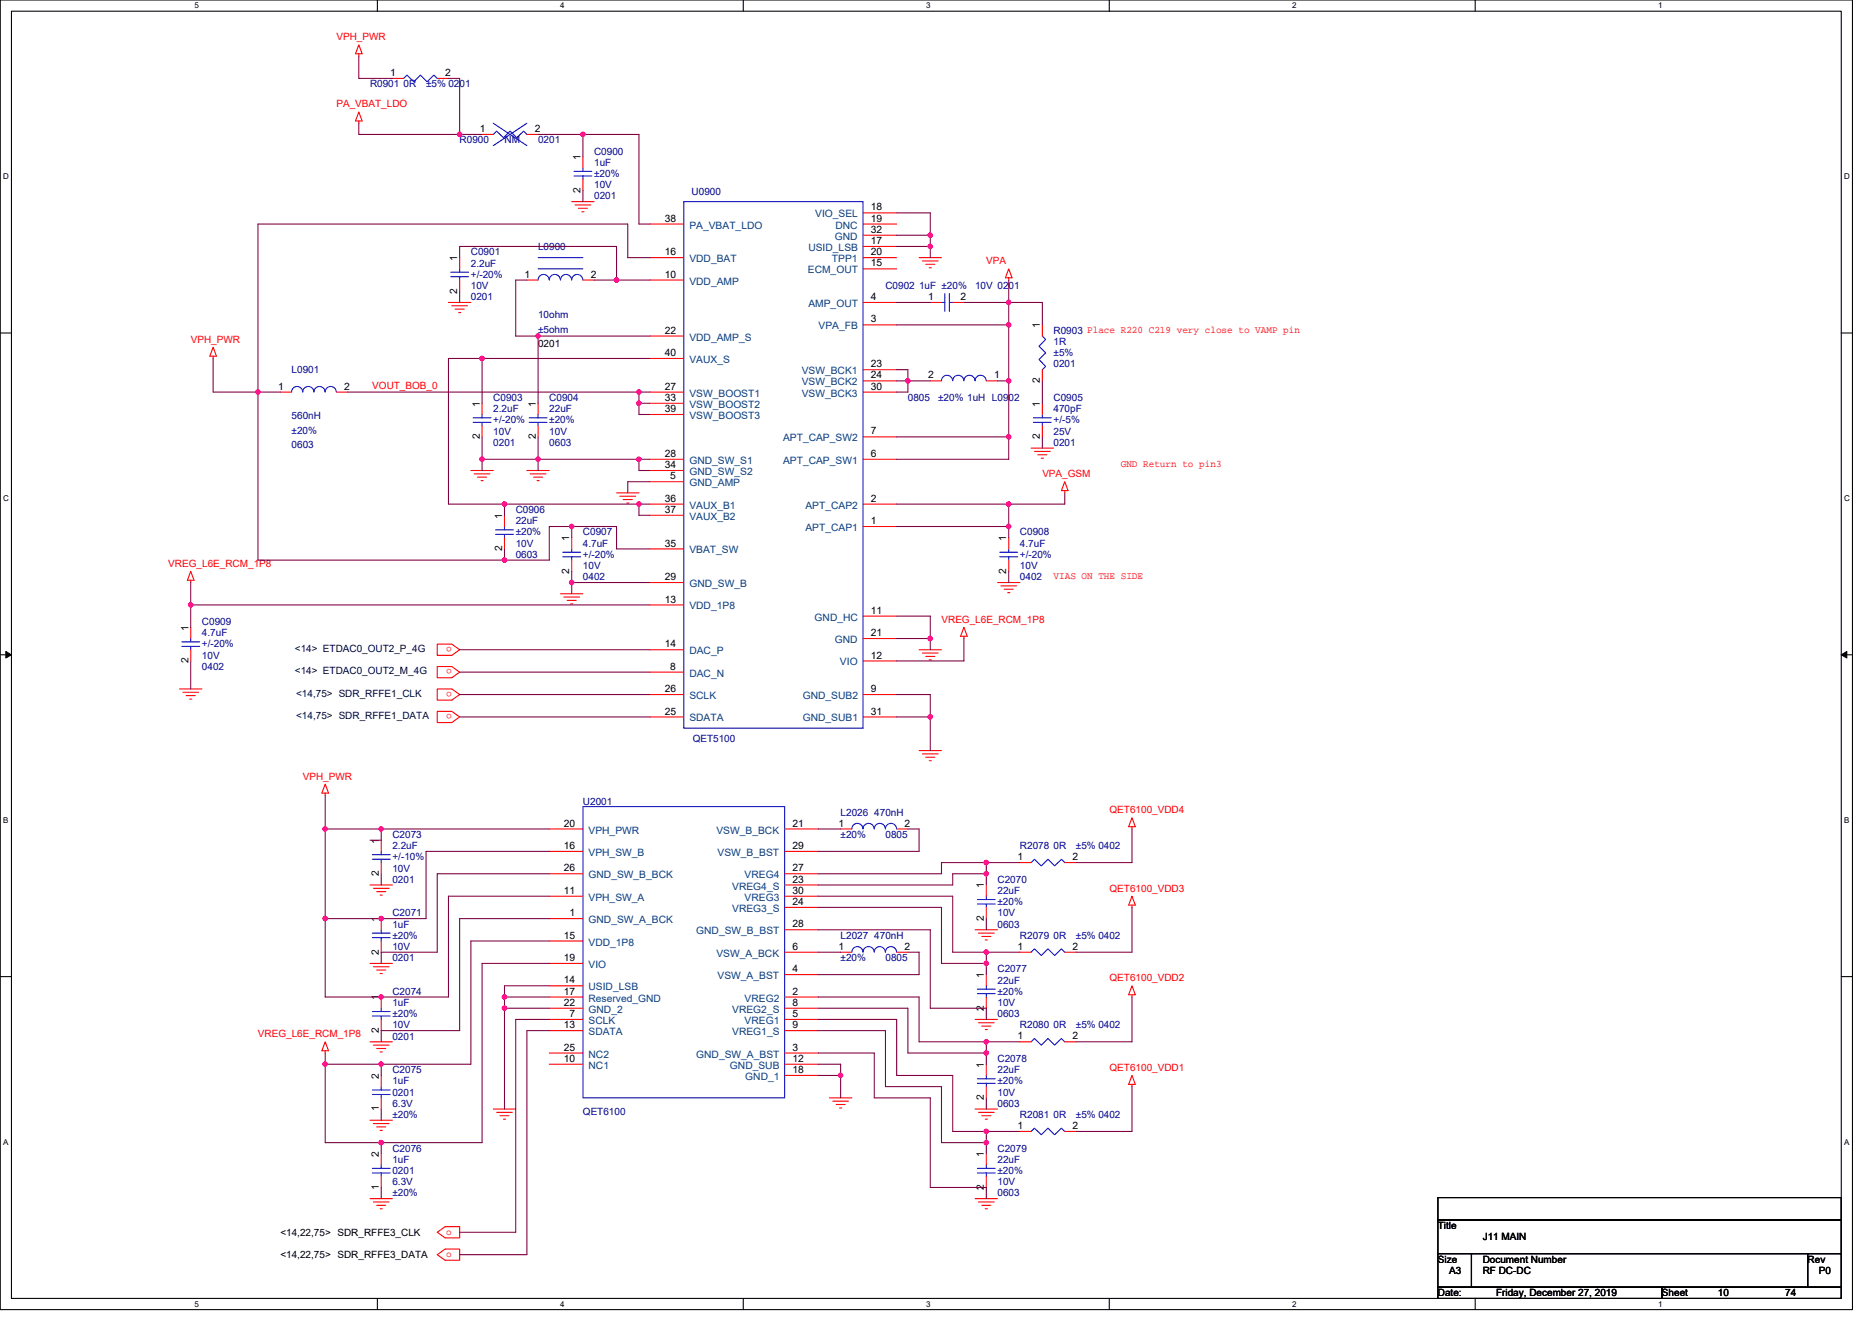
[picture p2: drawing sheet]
<svg xmlns="http://www.w3.org/2000/svg" width="297mm" height="210mm" viewBox="0 0 297 210" stroke-linecap="round" stroke-linejoin="round" font-family="sans-serif">
<path d="M0 0h293.9v207.9h-293.9zM1.8 1.8h290.4v204.3h-290.4z" fill="none" stroke="#000" stroke-width=".17"/>
<g fill="#fff">
<path d="M30.8 .2h.7v1.4h-.7z"/>
<path d="M30.8 206.3h.7v1.4h-.7z"/>
</g>
<path d="M59.9 0v1.8M59.9 206.1v1.8" fill="none" stroke="#000" stroke-width=".17"/>
<g fill="#fff">
<path d="M88.9 .2h.7v1.4h-.7z"/>
<path d="M88.9 206.3h.7v1.4h-.7z"/>
</g>
<path d="M117.9 0v1.8M117.9 206.1v1.8" fill="none" stroke="#000" stroke-width=".17"/>
<g fill="#fff">
<path d="M147 .2h.7v1.4h-.7z"/>
<path d="M147 206.3h.7v1.4h-.7z"/>
</g>
<path d="M176 0v1.8M176 206.1v1.8" fill="none" stroke="#000" stroke-width=".17"/>
<g fill="#fff">
<path d="M205 .2h.7v1.4h-.7z"/>
<path d="M205 206.3h.7v1.4h-.7z"/>
</g>
<path d="M234.1 0v1.8M234.1 206.1v1.8" fill="none" stroke="#000" stroke-width=".17"/>
<g fill="#fff">
<path d="M263.1 .2h.7v1.4h-.7z"/>
<path d="M263.1 206.3h.7v1.4h-.7z"/>
<path d="M.5 27.3h.9v1.4h-.9z"/>
<path d="M292.6 27.3h.9v1.4h-.9z"/>
<path d="M.5 78.4h.9v1.4h-.9z"/>
<path d="M292.6 78.4h.9v1.4h-.9z"/>
</g>
<path d="M0 52.9h1.8M292.2 52.9h1.7" fill="none" stroke="#000" stroke-width=".17"/>
<g fill="#fff">
<path d="M.5 129.5h.8v1.4h-.8z"/>
<path d="M292.6 129.5h.9v1.4h-.9z"/>
</g>
<path d="M0 103.9h1.8M292.2 103.9h1.7" fill="none" stroke="#000" stroke-width=".17"/>
<path d="M.9 103.4l.9 .5-.9 .5zM292.2 103.9l.8-.5v1z" fill="#000" stroke="#000" stroke-width=".16"/>
<g fill="#fff">
<path d="M.5 180.5h.8v1.4h-.8z"/>
<path d="M292.6 180.5h.9v1.4h-.9z"/>
</g>
<path d="M0 155h1.8M292.2 155h1.7M228.2 190.1h64v3.5h-64zM228.2 193.6h64v5.4h-64zM228.2 199h5.3v5.3h-5.3zM233.5 199h53.3v5.3h-53.3zM286.8 199h5.4v5.3h-5.4zM228.2 204.3h35.5v1.8h-35.5zM263.7 204.3h28.5v1.8h-28.5z" fill="none" stroke="#000" stroke-width=".17"/>
<g fill="none" stroke="#f00" stroke-width=".17">
<path d="M56.9 7.1l.6 1.4h-1.1zM56.9 8.5v.4M56.9 17.8l.6 1.4h-1.1zM56.9 19.2v.4M62.3 12.4h1.7M69.4 12.4h1.8M76.5 21.3h1.8M83.6 21.3h1.8M90.7 32h3.6M91.2 32.5h2.5M91.8 33.1h1.4M92.3 33.6h.4"/>
<path d="M92.5 24.9v1.8M92.5 28.4v1.8M103.2 35.6h5.3M136.9 39.1h5.4M136.9 33.8h5.4M136.9 35.6h5.4M136.9 37.3h5.4M33.8 55.1l.6 1.4h-1.1zM33.8 56.5v.4M71.2 48h3.5M71.7 48.5h2.5M72.2 49.1h1.5"/>
<path d="M72.8 49.6h.3M72.9 40.9v1.8M72.9 44.4v1.8M83.6 44.4h1.8M92.5 44.4h1.8M103.2 40.9h5.3M103.2 44.4h5.3M103.2 53.3h5.3M103.2 56.9h5.3M136.9 42.7h5.4M136.9 40.9h5.4M136.9 48h5.4"/>
<path d="M136.9 51.6h5.4M136.9 58.7h5.4M145.8 40.9h3.6M146.4 41.4h2.5M146.9 42h1.4M147.4 42.5h.4M147.6 48h1.8M151.2 48h1.7M160.1 42.7l.5 1.4h-1.1zM160.1 44.1v.4M165.4 51.6v1.7M165.4 58.7v1.8"/>
<path d="M44.5 62.2h1.8M53.4 62.2h1.8M74.7 74.7h3.6M75.2 75.2h2.5M75.8 75.7h1.4M76.3 76.3h.4M76.5 64v1.8M76.5 67.6v1.7M83.6 74.7h3.6M84.1 75.2h2.5M84.7 75.7h1.4M85.2 76.3h.4"/>
<path d="M85.4 64v1.8M85.4 67.6v1.7M97.8 78.2h3.6M98.4 78.8h2.5M98.9 79.3h1.4M99.4 79.8h.4M103.2 62.2h5.3M103.2 64h5.3M103.2 76.5h5.3M103.2 74.7h5.3M103.2 72.9h5.3M103.2 65.8h5.3"/>
<path d="M136.9 60.5h5.4M136.9 62.2h5.4M136.9 72.9h5.4M136.9 69.3h5.4M147.6 60.5h1.8M156.5 60.5h1.8M163.6 71.1h3.6M164.1 71.6h2.5M164.7 72.2h1.4M165.2 72.7h.4M165.4 64v1.8M165.4 67.6v1.7"/>
<path d="M168.9 76.5l.6 1.4h-1.1zM168.9 77.9v.3M30.3 90.7l.5 1.4h-1.1zM30.3 92.1v.4M30.3 99.6v1.7M80 81.8v1.8M80 85.3v1.8M88.9 94.2h3.6M89.5 94.8h2.5M90 95.3h1.4M90.5 95.8h.4M90.7 85.3v1.8"/>
<path d="M90.7 88.9v1.8M103.2 96h5.3M103.2 80h5.3M103.2 92.5h5.3M103.2 81.8h5.3M103.2 87.1h5.3M136.9 83.6h5.4M136.9 80h5.4M136.9 97.8h5.4M152.9 99.6l.6 1.4h-1.1zM158.3 92.5h3.5M158.8 93h2.5"/>
<path d="M159.3 93.5h1.5M159.9 94.1h.3M160.1 85.3v1.8M160.1 88.9v1.8M28.5 109.3h3.5M29 109.9h2.5M29.5 110.4h1.5M30.1 111h.3M30.3 103.1v1.8M69.4 102.2h2.3l1.2 .9-1.2 .9h-2.3zM69.4 105.8h2.3l1.2 .9-1.2 .9h-2.3zM69.4 109.3h2.3l1.2 .9-1.2 .9h-2.3z"/>
<path d="M69.4 112.9h2.3l1.2 .9-1.2 .9h-2.3zM103.2 110.2h5.3M103.2 113.8h5.3M103.2 106.7h5.3M103.2 103.1h5.3M136.9 104.9h5.4M136.9 101.3h5.4M136.9 113.8h5.4M136.9 110.2h5.4M145.8 103.1h3.6M145.8 119.1h3.6M146.4 103.7h2.5"/>
<path d="M146.4 119.7h2.5M146.9 104.2h1.4M147.4 104.7h.4M152.9 101v.3M51.6 124.5l.5 1.4h-1zM51.6 125.9v.3M60.5 133.4v1.7M60.5 136.9v1.8M87.2 135.1h5.3M87.2 131.6h5.3M87.2 138.7h5.3M124.5 131.6h5.3"/>
<path d="M124.5 138.7h5.3M124.5 135.1h5.3M133.4 131.6h1.8M142.3 131.6h1.8M146.9 120.2h1.4M147.4 120.7h.4M161.8 136.9h1.8M168.9 136.9h1.8M179.6 129.8l.5 1.4h-1zM179.6 131.2v.4M58.7 140.5h3.6M58.7 152.9h3.6"/>
<path d="M59.2 141h2.5M59.2 153.4h2.5M59.8 141.5h1.4M59.8 154h1.4M60.3 142.1h.4M60.3 154.5h.4M60.5 145.8v1.8M60.5 149.4v1.7M60.5 158.2v1.8M87.2 145.8h5.3M87.2 142.2h5.3M87.2 156.5h5.3"/>
<path d="M87.2 149.4h5.3M87.2 158.2h5.3M87.2 152.9h5.3M124.5 158.2h5.3M124.5 154.7h5.3M124.5 151.1h5.3M124.5 140.5h5.3M124.5 144h5.3M124.5 147.6h5.3M124.5 142.2h5.3M133.4 151.1h1.8M142.3 151.1h1.8"/>
<path d="M154.7 147.6h3.6M155.3 148.1h2.5M155.8 148.6h1.4M156.3 149.2h.4M156.5 154.7v1.8M156.5 158.2v1.8M156.5 140.5v1.7M156.5 144v1.8M161.8 151.1h1.8M168.9 151.1h1.8M179.6 142.2l.5 1.5h-1zM179.6 143.7v.3"/>
<path d="M179.6 156.5l.5 1.4h-1zM179.6 157.9v.3M51.6 165.4l.5 1.4h-1zM51.6 166.8v.3M58.7 165.4h3.6M58.7 177.8h3.6M59.2 165.9h2.5M59.2 178.3h2.5M59.8 166.4h1.4M59.8 178.9h1.4M60.3 167h.4M60.3 179.4h.4"/>
<path d="M60.5 161.8v1.8M60.5 174.2v1.8M60.5 170.7v1.8M78.3 176h3.5M78.8 176.6h2.5M79.3 177.1h1.5M79.9 177.6h.3M87.2 161.8h5.3M87.2 168.9h5.3M87.2 163.6h5.3M87.2 160h5.3M87.2 167.1h5.3"/>
<path d="M124.5 167.1h5.3M124.5 161.8h5.3M124.5 160h5.3M124.5 163.6h5.3M124.5 168.9h5.3M124.5 170.7h5.3M131.6 174.2h3.6M132.1 174.8h2.5M132.7 175.3h1.4M133.2 175.9h.4M154.7 161.8h3.6M154.7 176h3.6"/>
<path d="M155.3 162.3h2.5M155.3 176.6h2.5M155.8 162.9h1.4M155.8 177.1h1.4M156.3 163.4h.4M156.3 177.6h.4M156.5 168.9v1.8M156.5 172.5v1.7M161.8 165.4h1.8M161.8 179.6h1.8M168.9 165.4h1.8M168.9 179.6h1.8"/>
<path d="M179.6 170.7l.5 1.4h-1zM179.6 172.1v.4M58.7 190.2h3.6M59.2 190.8h2.5M59.8 191.3h1.4M60.3 191.9h.4M60.5 186.7v1.8M60.5 183.1v1.8M69.4 195.6l1.2-.9h2.3v1.8h-2.3zM69.4 199.1l1.2-.9h2.3v1.8h-2.3zM154.7 190.2h3.6M155.3 190.8h2.5"/>
<path d="M155.8 191.3h1.4M156.3 191.9h.4M156.5 183.1v1.8M156.5 186.7v1.8"/>
</g>
<g fill="none" stroke="#00f" stroke-width=".17">
<path d="M64 12.4l.6-.5 1.1 1.1 1-1.1 1.1 1.1 1.1-1.1 .5 .5M78.3 19.6l5.3 3.5M83.6 19.6l-5.3 3.5M78.3 21.3l.5-.5 1.1 1.1 1-1.1 1.1 1.1 1.1-1.1 .5 .5M91.1 27.2h2.8M91.1 27.9h2.8M92.5 26.7v.5M92.5 27.9v.5M108.5 32h28.4v83.6h-28.4zM71.5 43.2h2.9M71.5 43.9h2.9M72.9 42.7v.5"/>
<path d="M72.9 43.9v.5M85.4 42.7h7.1M85.4 40.9h7.1M90.7 44.4a.89 .89 0 0 0-.9-.8 .89 .89 0 0 0-.9 .8 .89 .89 0 0 0-.9-.8 .89 .89 0 0 0-.9 .8 .88 .88 0 0 0-.8-.8 .88 .88 0 0 0-.9 .8M92.5 44.4a.88 .88 0 0 0-.9-.8 .88 .88 0 0 0-.9 .8M149.4 48h.5M149.9 46.6v2.8M150.6 46.6v2.8M150.6 48h.6M165.4 53.3l.5 .6-1 1 1 1.1-1 1.1 1 1-.5 .6M49.8 62.2a.89 .89 0 0 0-.9-.9 .89 .89 0 0 0-.9 .9 .88 .88 0 0 0-.9-.9 .88 .88 0 0 0-.8 .9M51.6 62.2a.88 .88 0 0 0-.9-.9 .88 .88 0 0 0-.9 .9"/>
<path d="M53.4 62.2a.88 .88 0 0 0-.9-.9 .88 .88 0 0 0-.9 .9M75.1 66.3h2.8M75.1 67h2.8M76.5 65.8v.5M76.5 67v.6M84 66.3h2.8M84 67h2.8M85.4 65.8v.5M85.4 67v.6M149.4 60.4a.88 .88 0 0 1 .9-.8 .88 .88 0 0 1 .8 .8M151.2 60.4a.88 .88 0 0 1 .8-.8 .88 .88 0 0 1 .9 .8M152.9 60.4a.89 .89 0 0 1 .9-.8 .89 .89 0 0 1 .9 .8 .88 .88 0 0 1 .9-.8 .88 .88 0 0 1 .9 .8"/>
<path d="M164 66.3h2.8M164 67h2.8M165.4 65.8v.5M165.4 67v.6M78.6 84.1h2.9M78.6 84.8h2.9M80 83.6v.5M80 84.8v.5M89.3 87.7h2.8M89.3 88.4h2.8M90.7 87.1v.6M90.7 88.4v.5"/>
<path d="M158.6 87.7h2.9M158.6 88.4h2.9M160.1 87.1v.6M160.1 88.4v.5M28.8 101.9h2.9M28.8 102.6h2.9M30.3 101.3v.6M30.3 102.6v.5M59.1 135.7h2.8M59.1 136.4h2.8M60.5 135.1v.6M60.5 136.4v.5"/>
<path d="M92.5 128h32v46.2h-32zM140.5 131.6a.89 .89 0 0 0-.9-.9 .89 .89 0 0 0-.9 .9 .89 .89 0 0 0-.9-.9 .89 .89 0 0 0-.9 .9 .88 .88 0 0 0-.9-.9 .88 .88 0 0 0-.8 .9M142.3 131.6a.88 .88 0 0 0-.9-.9 .88 .88 0 0 0-.9 .9M163.6 136.9l.5-.5 1.1 1 1.1-1 1 1 1.1-1 .5 .5M59.1 148.1h2.8M59.1 148.8h2.8M60.5 147.6v.5M60.5 148.8v.6M140.5 151.1a.89 .89 0 0 0-.9-.9 .89 .89 0 0 0-.9 .9 .89 .89 0 0 0-.9-.9 .89 .89 0 0 0-.9 .9 .88 .88 0 0 0-.9-.9 .88 .88 0 0 0-.8 .9M142.3 151.1a.88 .88 0 0 0-.9-.9 .88 .88 0 0 0-.9 .9M155.1 157h2.8M155.1 157.7h2.8"/>
<path d="M155.1 142.8h2.8M155.1 143.5h2.8M156.5 156.5v.5M156.5 157.7v.5M156.5 142.2v.6M156.5 143.5v.5M163.6 151.1l.5-.5 1.1 1.1 1.1-1.1 1 1.1 1.1-1.1 .5 .5M59.1 173.7h2.8M59.1 173h2.8M59.1 160.5h2.8M59.1 161.3h2.8M60.5 160v.5"/>
<path d="M60.5 161.3v.5M60.5 173.7v.5M60.5 172.5v.5M155.1 171.2h2.8M155.1 171.9h2.8M156.5 170.7v.5M156.5 171.9v.6M163.6 165.4l.5-.6 1.1 1.1 1.1-1.1 1 1.1 1.1-1.1 .5 .6M163.6 179.6l.5-.6 1.1 1.1 1.1-1.1 1 1.1 1.1-1.1 .5 .6M59.1 186.2h2.8M59.1 185.4h2.8M60.5 186.2v.5"/>
<path d="M60.5 184.9v.5M155.1 185.4h2.8M155.1 186.2h2.8M156.5 184.9v.5M156.5 186.2v.5"/>
</g>
<g fill="none" stroke="#800040" stroke-width=".17">
<path d="M56.9 8.9v3.5h5.4M56.9 19.6v1.7h16M71.2 12.4h1.7v8.9M72.9 21.3h3.6M85.4 21.3h7.1M92.5 21.3h8.9v14.3h1.8M92.5 21.3v3.6M92.5 30.2v1.8M142.3 33.8h5.3v3.5M142.3 37.3h5.3M142.3 39.1h5.3M147.6 37.3v1.8"/>
<path d="M147.6 39.1v1.8M33.8 56.9v5.3h7.1M72.9 40.9v-1.8h24.9v5.3M72.9 46.2v1.8M76.5 56.9h-5.3v23.1h8.8M76.5 56.9v7.1M76.5 56.9h26.7M83.6 44.4h-1.8v8.9h3.6M85.4 53.3h17.8M85.4 53.3v10.7M94.3 44.4h3.5M97.8 44.4h5.4"/>
<path d="M103.2 40.9h-3.6v-5.3h-58.7v26.6M142.3 51.6h17.8M142.3 48h5.3M142.3 58.7h1.8v1.8M152.9 48h7.2M160.1 48h5.3v3.6M160.1 44.5v3.5M160.1 48v3.6M160.1 51.6v8.9M40.9 62.2v26.7h39.1M40.9 62.2h3.6M55.2 62.2h46.2"/>
<path d="M76.5 69.3v3.6M76.5 72.9v1.8M76.5 72.9h8.9M85.4 72.9h16M85.4 69.3v3.6M85.4 72.9v1.8M101.4 62.2v1.8M101.4 64v1.8h1.8M101.4 72.9v1.8h1.8M101.4 62.2h1.8M101.4 64h1.8M101.4 72.9h1.8"/>
<path d="M103.2 76.5h-3.6v1.7M142.3 69.3h17.8M142.3 60.5h1.8M144.1 60.5h3.5M144.1 60.5v1.7h-1.8M158.3 60.5h1.8M160.1 60.5v8.8M160.1 69.3v3.6h-17.8M165.4 60.5v3.5M165.4 69.3v1.8M168.9 78.2v1.8h-8.8M30.3 92.5v3.5"/>
<path d="M30.3 96v3.6M30.3 96h72.9M80 80h21.4M80 80v1.8M80 87.1v1.8M90.7 83.6h-3.5v5.3h-7.2M90.7 83.6v1.7M90.7 90.7v1.8M90.7 92.5v1.7M90.7 92.5h12.5M90.7 83.6h7.1v3.5h5.4M101.4 80v1.8h1.8"/>
<path d="M101.4 80h1.8M142.3 80h17.8M142.3 83.6h17.8M142.3 97.8h5.3v3.5M160.1 80v3.6M160.1 83.6v1.7M160.1 90.7v1.8M30.3 104.9v4.4M72.9 103.1h30.3M72.9 106.7h30.3M72.9 110.2h30.3M72.9 113.8h30.3"/>
<path d="M142.3 101.3h5.3M142.3 110.2h5.3v3.6M142.3 113.8h5.3M147.6 101.3v1.8M147.6 113.8v5.3M152.9 101.3v3.6h-10.6M51.6 131.6h8.9M51.6 126.2v5.4M51.6 131.6v14.2M60.5 131.6v1.7h-1.8M60.5 138.7v1.8M60.5 131.6h26.7"/>
<path d="M87.2 135.1h-19.6v10.7h-16M87.2 138.7h-17.8v12.4h-8.9v1.8M129.8 131.6h3.6M144.1 131.6h1.7v3.5h-16M156.5 136.9h5.3M156.5 136.9h-7.1v1.8h-19.6M156.5 136.9v1.8M156.5 138.7h-5.3v1.8h-21.4M156.5 138.7v1.8M179.6 131.6v5.3h-8.9M80 158.2v1.8M80 158.2h7.2"/>
<path d="M87.2 142.2h-16v16h-19.6v-12.4M87.2 145.8h-14.3v17.8h-12.4v1.8M87.2 149.4h-12.5v19.5h-14.2M87.2 152.9h-10.7v28.5h-16M87.2 156.5h-7.2v1.7M129.8 142.2h21.4v8.9h5.3M129.8 158.2h16v7.2h10.7M129.8 151.1h3.6M129.8 147.6h17.8v12.4h8.9v1.8M129.8 144h19.6v8.9h7.1M144.1 151.1h1.7v3.6h-16M156.5 151.1h5.3"/>
<path d="M156.5 145.8v1.8M156.5 151.1v1.8M156.5 152.9v1.8M179.6 144v7.1h-8.9M179.6 158.2v7.2h-8.9M51.6 168.9h8.9M51.6 167.1v1.8M51.6 168.9v12.5h8.9M60.5 168.9v1.8M60.5 176v1.8M80 160v16M80 160h7.2"/>
<path d="M87.2 161.8h-5.4v33.8h-8.9M87.2 163.6h-3.6v35.5h-10.7M129.8 167.1h8.9v7.1h8.9v14.3h8.9v1.7M129.8 168.9h3.6v1.8M129.8 170.7h3.6M129.8 163.6h10.7v8.9h8.9v8.9h7.1M129.8 161.8h12.5v8.9h8.9v8.9h5.3M129.8 160h14.3v7.1h12.4M133.4 170.7v3.5M156.5 165.4h5.3M156.5 179.6h5.3M156.5 165.4v1.7"/>
<path d="M156.5 167.1v1.8M156.5 174.2v1.8M156.5 179.6v1.8M179.6 172.5v7.1h-8.9M60.5 181.4v1.7M60.5 188.5v1.7M156.5 181.4v1.7"/>
</g>
<g fill="#f0f" stroke="#f0f" stroke-width=".17">
<circle cx="72.9" cy="21.3" r=".35"/>
<circle cx="92.5" cy="21.3" r=".35"/>
<circle cx="40.9" cy="62.2" r=".35"/>
<circle cx="147.6" cy="37.3" r=".35"/>
<circle cx="97.8" cy="44.4" r=".35"/>
<circle cx="147.6" cy="39.1" r=".35"/>
<circle cx="160" cy="48" r=".35"/>
<circle cx="160" cy="51.5" r=".35"/>
<circle cx="160" cy="60.4" r=".35"/>
<circle cx="85.4" cy="53.3" r=".35"/>
<circle cx="76.5" cy="56.9" r=".35"/>
<circle cx="144" cy="60.4" r=".35"/>
<circle cx="101.4" cy="62.2" r=".35"/>
<circle cx="101.4" cy="64" r=".35"/>
<circle cx="76.5" cy="72.9" r=".35"/>
<circle cx="160" cy="69.3" r=".35"/>
<circle cx="101.4" cy="72.9" r=".35"/>
<circle cx="85.4" cy="72.9" r=".35"/>
<circle cx="80" cy="80" r=".35"/>
<circle cx="101.4" cy="80" r=".35"/>
<circle cx="160" cy="80" r=".35"/>
<circle cx="90.7" cy="83.6" r=".35"/>
<circle cx="160" cy="83.6" r=".35"/>
<circle cx="80" cy="88.9" r=".35"/>
<circle cx="90.7" cy="92.4" r=".35"/>
<circle cx="147.6" cy="101.3" r=".35"/>
<circle cx="147.6" cy="113.8" r=".35"/>
<circle cx="30.3" cy="96" r=".35"/>
<circle cx="51.6" cy="131.6" r=".35"/>
<circle cx="60.5" cy="131.6" r=".35"/>
<circle cx="156.5" cy="136.9" r=".35"/>
<circle cx="156.5" cy="138.7" r=".35"/>
<circle cx="51.6" cy="145.8" r=".35"/>
<circle cx="60.5" cy="145.8" r=".35"/>
<circle cx="156.5" cy="151.1" r=".35"/>
<circle cx="156.5" cy="152.9" r=".35"/>
<circle cx="80" cy="158.2" r=".35"/>
<circle cx="60.5" cy="158.2" r=".35"/>
<circle cx="80" cy="160" r=".35"/>
<circle cx="156.5" cy="167.1" r=".35"/>
<circle cx="156.5" cy="165.3" r=".35"/>
<circle cx="60.5" cy="168.9" r=".35"/>
<circle cx="51.6" cy="168.9" r=".35"/>
<circle cx="133.4" cy="170.7" r=".35"/>
<circle cx="156.5" cy="179.6" r=".35"/>
<circle cx="60.5" cy="181.3" r=".35"/>
<circle cx="156.5" cy="181.3" r=".35"/>
</g>
<g font-size="1.6" fill="#f00">
<text x="53.4" y="6.4">VPH_PWR</text>
<text x="53.4" y="17.1">PA_VBAT_LDO</text>
<text x="156.5" y="42">VPA</text>
<text x="30.3" y="54.4">VPH_PWR</text>
<text x="59.1" y="61.8">VOUT_BOB_0</text>
<text x="165.4" y="75.7">VPA_GSM</text>
<text x="177.8" y="74.1">GND Return to pin3</text>
<text x="26.7" y="90">VREG_L6E_RCM_1P8</text>
<text x="167.2" y="91.9">VIAS ON THE SIDE</text>
<text x="149.4" y="98.8">VREG_L6E_RCM_1P8</text>
<text x="71.7" y="102.7" transform="rotate(180 71.7 102.7)">o</text>
<text x="71.7" y="106.3" transform="rotate(180 71.7 106.3)">o</text>
<text x="71.7" y="109.8" transform="rotate(180 71.7 109.8)">o</text>
<text x="71.7" y="113.4" transform="rotate(180 71.7 113.4)">o</text>
<text x="48" y="123.7">VPH_PWR</text>
<text x="176.1" y="129.1">QET6100_VDD4</text>
<text x="176.1" y="141.5">QET6100_VDD3</text>
<text x="176.1" y="155.7">QET6100_VDD2</text>
<text x="40.9" y="164.6">VREG_L6E_RCM_1P8</text>
<text x="176.1" y="170">QET6100_VDD1</text>
<text x="70.8" y="195.9">o</text>
<text x="70.8" y="199.5">o</text>
</g>
<g font-size="1.6" fill="#000080">
<text x="58.7" y="13.9">R0901 0R</text>
<text x="67.6" y="13.9">±5% 0201</text>
<text x="72.9" y="22.8">R0900</text>
<text x="80" y="22.8">NM</text>
<text x="85.4" y="22.8">0201</text>
<text x="94.3" y="24.5">C0900</text>
<text x="94.3" y="26.3">1uF</text>
<text x="94.3" y="29.9">10V</text>
<text x="94.3" y="28.1">±20%</text>
<text x="94.3" y="31.6">0201</text>
<text x="109.7" y="30.9">U0900</text>
<text x="74.7" y="40.5">C0901</text>
<text x="85.4" y="39.6">L0900</text>
<text x="74.7" y="42.3">2.2uF</text>
<text x="74.7" y="47.6">0201</text>
<text x="74.7" y="45.9">10V</text>
<text x="74.7" y="44.1">+/-20%</text>
<text x="140.5" y="45.9">C0902 1uF ±20%</text>
<text x="154.7" y="45.9">10V 0201</text>
<text x="85.4" y="50.5">10ohm</text>
<text x="85.4" y="52.8">±5ohm</text>
<text x="167.2" y="53">R0903 Place R220 C219 very close to VAMP pin</text>
<text x="46.3" y="59.2">L0901</text>
<text x="167.2" y="54.8">1R</text>
<text x="167.2" y="56.5">±5%</text>
<text x="167.2" y="58.3">0201</text>
<text x="78.3" y="63.6">C0903</text>
<text x="78.3" y="65.4">2.2uF</text>
<text x="87.2" y="63.6">C0904</text>
<text x="87.2" y="65.4">22uF</text>
<text x="144.1" y="63.6">0805</text>
<text x="148.9" y="63.6">±20% 1uH L0902</text>
<text x="167.2" y="63.6">C0905</text>
<text x="167.2" y="65.4">470pF</text>
<text x="46.3" y="66.5">560nH</text>
<text x="46.3" y="68.8">±20%</text>
<text x="46.3" y="71.1">0603</text>
<text x="78.3" y="70.8">0201</text>
<text x="78.3" y="69">10V</text>
<text x="78.3" y="67.2">+/-20%</text>
<text x="87.2" y="70.8">0603</text>
<text x="87.2" y="69">10V</text>
<text x="87.2" y="67.2">±20%</text>
<text x="167.2" y="70.8">0201</text>
<text x="167.2" y="69">25V</text>
<text x="167.2" y="67.2">+/-5%</text>
<text x="81.8" y="81.4">C0906</text>
<text x="81.8" y="83.2">22uF</text>
<text x="81.8" y="88.5">0603</text>
<text x="81.8" y="86.8">10V</text>
<text x="81.8" y="85">±20%</text>
<text x="92.5" y="85">C0907</text>
<text x="92.5" y="86.8">4.7uF</text>
<text x="92.5" y="88.5">+/-20%</text>
<text x="161.8" y="85">C0908</text>
<text x="161.8" y="86.8">4.7uF</text>
<text x="161.8" y="88.5">+/-20%</text>
<text x="92.5" y="92.1">0402</text>
<text x="92.5" y="90.3">10V</text>
<text x="161.8" y="92.1">0402</text>
<text x="161.8" y="90.3">10V</text>
<text x="32" y="99.2">C0909</text>
<text x="32" y="101">4.7uF</text>
<text x="32" y="106.3">0402</text>
<text x="32" y="104.5">10V</text>
<text x="32" y="102.8">+/-20%</text>
<text x="109.9" y="117.7">QET5100</text>
<text x="92.5" y="127.8">U2001</text>
<text x="133.4" y="129.4">L2026 470nH</text>
<text x="62.3" y="133">C2073</text>
<text x="62.3" y="134.8">2.2uF</text>
<text x="62.3" y="136.5">+/-10%</text>
<text x="133.4" y="133">±20%</text>
<text x="140.5" y="133">0805</text>
<text x="161.8" y="134.8">R2078 0R</text>
<text x="170.7" y="134.8">±5% 0402</text>
<text x="62.3" y="140.1">0201</text>
<text x="62.3" y="138.3">10V</text>
<text x="158.3" y="140.1">C2070</text>
<text x="158.3" y="141.9">22uF</text>
<text x="158.3" y="143.7">±20%</text>
<text x="62.3" y="145.4">C2071</text>
<text x="62.3" y="147.2">1uF</text>
<text x="62.3" y="149">±20%</text>
<text x="133.4" y="149">L2027 470nH</text>
<text x="158.3" y="147.2">0603</text>
<text x="158.3" y="145.4">10V</text>
<text x="161.8" y="149">R2079 0R</text>
<text x="170.7" y="149">±5% 0402</text>
<text x="62.3" y="152.5">0201</text>
<text x="62.3" y="150.8">10V</text>
<text x="133.4" y="152.5">±20%</text>
<text x="140.5" y="152.5">0805</text>
<text x="158.3" y="154.3">C2077</text>
<text x="62.3" y="157.9">C2074</text>
<text x="62.3" y="159.7">1uF</text>
<text x="62.3" y="161.4">±20%</text>
<text x="158.3" y="156.1">22uF</text>
<text x="158.3" y="161.4">0603</text>
<text x="158.3" y="159.7">10V</text>
<text x="158.3" y="157.9">±20%</text>
<text x="62.3" y="165">0201</text>
<text x="62.3" y="163.2">10V</text>
<text x="161.8" y="163.2">R2080 0R</text>
<text x="170.7" y="163.2">±5% 0402</text>
<text x="62.3" y="170.3">C2075</text>
<text x="62.3" y="172.1">1uF</text>
<text x="62.3" y="173.9">0201</text>
<text x="158.3" y="168.5">C2078</text>
<text x="158.3" y="170.3">22uF</text>
<text x="158.3" y="173.9">10V</text>
<text x="158.3" y="172.1">±20%</text>
<text x="62.3" y="175.7">6.3V</text>
<text x="62.3" y="177.4">±20%</text>
<text x="92.5" y="176.9">QET6100</text>
<text x="158.3" y="175.7">0603</text>
<text x="161.8" y="177.4">R2081 0R</text>
<text x="170.7" y="177.4">±5% 0402</text>
<text x="62.3" y="182.8">C2076</text>
<text x="62.3" y="184.6">1uF</text>
<text x="158.3" y="182.8">C2079</text>
<text x="158.3" y="184.6">22uF</text>
<text x="62.3" y="186.3">0201</text>
<text x="62.3" y="188.1">6.3V</text>
<text x="62.3" y="189.9">±20%</text>
<text x="158.3" y="189.9">0603</text>
<text x="158.3" y="188.1">10V</text>
<text x="158.3" y="186.3">±20%</text>
</g>
<g font-size="1.6">
<text x="61.9" y="12.1">1</text>
<text x="70.6" y="12.1">2</text>
<text x="76.1" y="21">1</text>
<text x="84.9" y="21">2</text>
<text x="92.1" y="25.4" transform="rotate(-90 92.1 25.4)">1</text>
<text x="92.1" y="30.6" transform="rotate(-90 92.1 30.6)">2</text>
<text x="105.5" y="35.2">38</text>
<text x="138.2" y="33.4">18</text>
<text x="138.2" y="35.2">19</text>
<text x="72.6" y="41.4" transform="rotate(-90 72.6 41.4)">1</text>
<text x="105.5" y="40.5">16</text>
<text x="138.2" y="37">32</text>
<text x="138.2" y="38.7">17</text>
<text x="138.2" y="40.5">20</text>
<text x="72.6" y="46.6" transform="rotate(-90 72.6 46.6)">2</text>
<text x="83.2" y="44.1">1</text>
<text x="93.7" y="44.1">2</text>
<text x="105.5" y="44.1">10</text>
<text x="138.2" y="42.3">15</text>
<text x="138.2" y="47.6">4</text>
<text x="147.3" y="47.6">1</text>
<text x="152.4" y="47.6">2</text>
<text x="105.5" y="53">22</text>
<text x="138.2" y="51.2">3</text>
<text x="165" y="52.1" transform="rotate(-90 165 52.1)">1</text>
<text x="85.4" y="55.1">0201</text>
<text x="105.5" y="56.5">40</text>
<text x="138.2" y="58.3">23</text>
<text x="44.1" y="61.8">1</text>
<text x="54.6" y="61.8">2</text>
<text x="76.1" y="64.5" transform="rotate(-90 76.1 64.5)">1</text>
<text x="85" y="64.5" transform="rotate(-90 85 64.5)">1</text>
<text x="105.5" y="61.8">27</text>
<text x="105.5" y="63.6">33</text>
<text x="105.5" y="65.4">39</text>
<text x="138.2" y="60.1">24</text>
<text x="138.2" y="61.8">30</text>
<text x="147.3" y="60.1">2</text>
<text x="157.8" y="60.1">1</text>
<text x="165" y="64.5" transform="rotate(-90 165 64.5)">1</text>
<text x="165" y="60.8" transform="rotate(-90 165 60.8)">2</text>
<text x="76.1" y="69.7" transform="rotate(-90 76.1 69.7)">2</text>
<text x="85" y="69.7" transform="rotate(-90 85 69.7)">2</text>
<text x="138.2" y="69">7</text>
<text x="165" y="69.7" transform="rotate(-90 165 69.7)">2</text>
<text x="105.5" y="74.3">34</text>
<text x="105.5" y="72.5">28</text>
<text x="106.4" y="76.1">5</text>
<text x="138.2" y="72.5">6</text>
<text x="79.7" y="82.3" transform="rotate(-90 79.7 82.3)">1</text>
<text x="105.5" y="79.6">36</text>
<text x="105.5" y="81.4">37</text>
<text x="138.2" y="83.2">1</text>
<text x="138.2" y="79.6">2</text>
<text x="79.7" y="87.5" transform="rotate(-90 79.7 87.5)">2</text>
<text x="90.3" y="85.9" transform="rotate(-90 90.3 85.9)">1</text>
<text x="105.5" y="86.7">35</text>
<text x="159.7" y="85.9" transform="rotate(-90 159.7 85.9)">1</text>
<text x="90.3" y="91.1" transform="rotate(-90 90.3 91.1)">2</text>
<text x="105.5" y="95.6">13</text>
<text x="105.5" y="92.1">29</text>
<text x="159.7" y="91.1" transform="rotate(-90 159.7 91.1)">2</text>
<text x="29.9" y="100.1" transform="rotate(-90 29.9 100.1)">1</text>
<text x="138.2" y="101">21</text>
<text x="138.2" y="97.4">11</text>
<text x="29.9" y="105.3" transform="rotate(-90 29.9 105.3)">2</text>
<text x="105.5" y="102.7">14</text>
<text x="106.4" y="106.3">8</text>
<text x="138.2" y="104.5">12</text>
<text x="105.5" y="109.9">26</text>
<text x="105.5" y="113.4">25</text>
<text x="138.2" y="113.4">31</text>
<text x="138.2" y="109.9">9</text>
<text x="89.5" y="131.2">20</text>
<text x="125.7" y="131.2">21</text>
<text x="133" y="131.2">1</text>
<text x="143.5" y="131.2">2</text>
<text x="60.1" y="133.9" transform="rotate(-90 60.1 133.9)">1</text>
<text x="89.5" y="134.7">16</text>
<text x="125.7" y="134.7">29</text>
<text x="161.5" y="136.5">1</text>
<text x="170.2" y="136.5">2</text>
<text x="60.1" y="139.1" transform="rotate(-90 60.1 139.1)">2</text>
<text x="89.5" y="141.9">11</text>
<text x="89.5" y="138.3">26</text>
<text x="125.7" y="138.3">27</text>
<text x="125.7" y="141.9">30</text>
<text x="125.7" y="140.1">23</text>
<text x="125.7" y="143.6">24</text>
<text x="156.1" y="141" transform="rotate(-90 156.1 141)">1</text>
<text x="60.1" y="146.3" transform="rotate(-90 60.1 146.3)">1</text>
<text x="89.5" y="149">15</text>
<text x="90.4" y="145.4">1</text>
<text x="125.7" y="147.2">28</text>
<text x="156.1" y="146.2" transform="rotate(-90 156.1 146.2)">2</text>
<text x="60.1" y="151.5" transform="rotate(-90 60.1 151.5)">2</text>
<text x="89.5" y="152.5">19</text>
<text x="125.7" y="154.3">4</text>
<text x="125.7" y="150.7">6</text>
<text x="133" y="150.7">1</text>
<text x="143.5" y="150.7">2</text>
<text x="156.1" y="155.2" transform="rotate(-90 156.1 155.2)">1</text>
<text x="161.5" y="150.7">1</text>
<text x="170.2" y="150.7">2</text>
<text x="60.1" y="158.8" transform="rotate(-90 60.1 158.8)">1</text>
<text x="89.5" y="156.1">14</text>
<text x="89.5" y="157.9">17</text>
<text x="89.5" y="159.6">22</text>
<text x="90.4" y="161.4">7</text>
<text x="125.7" y="157.9">2</text>
<text x="125.7" y="161.4">5</text>
<text x="125.7" y="159.6">8</text>
<text x="156.1" y="160.4" transform="rotate(-90 156.1 160.4)">2</text>
<text x="60.1" y="164" transform="rotate(-90 60.1 164)">2</text>
<text x="89.5" y="163.2">13</text>
<text x="89.5" y="166.8">25</text>
<text x="125.7" y="166.8">3</text>
<text x="125.7" y="163.2">9</text>
<text x="161.5" y="165">1</text>
<text x="170.2" y="165">2</text>
<text x="60.1" y="171.2" transform="rotate(-90 60.1 171.2)">2</text>
<text x="89.5" y="168.5">10</text>
<text x="125.7" y="170.3">18</text>
<text x="125.7" y="168.5">12</text>
<text x="156.1" y="169.4" transform="rotate(-90 156.1 169.4)">1</text>
<text x="60.1" y="176.4" transform="rotate(-90 60.1 176.4)">1</text>
<text x="156.1" y="174.6" transform="rotate(-90 156.1 174.6)">2</text>
<text x="161.5" y="179.2">1</text>
<text x="170.2" y="179.2">2</text>
<text x="60.1" y="183.7" transform="rotate(-90 60.1 183.7)">2</text>
<text x="156.1" y="183.7" transform="rotate(-90 156.1 183.7)">1</text>
<text x="60.1" y="188.8" transform="rotate(-90 60.1 188.8)">1</text>
<text x="156.1" y="188.8" transform="rotate(-90 156.1 188.8)">2</text>
<text x="44.5" y="196.1">&lt;14,22,75&gt; SDR_RFFE3_CLK</text>
<text x="228.2" y="195.1">Title</text>
<text x="235.3" y="196.8">J11 MAIN</text>
<text x="44.5" y="199.7">&lt;14,22,75&gt; SDR_RFFE3_DATA</text>
<text x="228.2" y="200.4">Size</text>
<text x="229.9" y="202.2">A3</text>
<text x="235.3" y="200.4">Document Number</text>
<text x="235.3" y="202.2">RF DC-DC</text>
<text x="286.8" y="200.4">Rev</text>
<text x="288.6" y="202.2">P0</text>
<text x="228.2" y="205.7">Date:</text>
<text x="237.4" y="205.7">Friday, December 27, 2019</text>
<text x="263.7" y="205.7">Sheet</text>
<text x="272.6" y="205.7">10</text>
<text x="283.3" y="205.7">74</text>
</g>
<g font-size="1.6" fill="#004080">
<text x="129.3" y="34.5">VIO_SEL</text>
<text x="109.4" y="36.3">PA_VBAT_LDO</text>
<text x="109.4" y="41.6">VDD_BAT</text>
<text x="128.3" y="39.8">USID_LSB</text>
<text x="132" y="41.6">TPP1</text>
<text x="132.5" y="38.1">GND</text>
<text x="132.6" y="36.3">DNC</text>
<text x="109.4" y="45.2">VDD_AMP</text>
<text x="128.2" y="43.4">ECM_OUT</text>
<text x="128.3" y="48.7">AMP_OUT</text>
<text x="129.9" y="52.3">VPA_FB</text>
<text x="109.4" y="54.1">VDD_AMP_S</text>
<text x="109.4" y="57.6">VAUX_S</text>
<text x="127.2" y="59.4">VSW_BCK1</text>
<text x="109.4" y="62.9">VSW_BOOST1</text>
<text x="109.4" y="64.7">VSW_BOOST2</text>
<text x="127.2" y="61.2">VSW_BCK2</text>
<text x="127.2" y="62.9">VSW_BCK3</text>
<text x="109.4" y="66.5">VSW_BOOST3</text>
<text x="124.2" y="70.1">APT_CAP_SW2</text>
<text x="109.4" y="77.2">GND_AMP</text>
<text x="109.4" y="75.4">GND_SW_S2</text>
<text x="109.4" y="73.6">GND_SW_S1</text>
<text x="124.2" y="73.6">APT_CAP_SW1</text>
<text x="109.4" y="80.7">VAUX_B1</text>
<text x="109.4" y="82.5">VAUX_B2</text>
<text x="127.8" y="80.7">APT_CAP2</text>
<text x="109.4" y="87.8">VBAT_SW</text>
<text x="127.8" y="84.3">APT_CAP1</text>
<text x="109.4" y="93.2">GND_SW_B</text>
<text x="109.4" y="96.7">VDD_1P8</text>
<text x="129.3" y="98.5">GND_HC</text>
<text x="109.4" y="107.4">DAC_N</text>
<text x="109.4" y="103.8">DAC_P</text>
<text x="132.5" y="102.1">GND</text>
<text x="133.3" y="105.6">VIO</text>
<text x="109.4" y="111">SCLK</text>
<text x="127.4" y="111">GND_SUB2</text>
<text x="109.4" y="114.5">SDATA</text>
<text x="127.4" y="114.5">GND_SUB1</text>
<text x="93.4" y="135.8">VPH_SW_B</text>
<text x="93.4" y="132.3">VPH_PWR</text>
<text x="113.7" y="132.3">VSW_B_BCK</text>
<text x="113.9" y="135.8">VSW_B_BST</text>
<text x="93.4" y="143">VPH_SW_A</text>
<text x="93.4" y="139.4">GND_SW_B_BCK</text>
<text x="116.2" y="141.2">VREG4_S</text>
<text x="118.1" y="139.4">VREG4</text>
<text x="118.1" y="143">VREG3</text>
<text x="93.4" y="146.5">GND_SW_A_BCK</text>
<text x="110.5" y="148.3">GND_SW_B_BST</text>
<text x="116.2" y="144.7">VREG3_S</text>
<text x="93.4" y="150.1">VDD_1P8</text>
<text x="93.4" y="153.6">VIO</text>
<text x="113.7" y="151.8">VSW_A_BCK</text>
<text x="113.9" y="155.4">VSW_A_BST</text>
<text x="93.4" y="157.2">USID_LSB</text>
<text x="93.4" y="159">Reserved_GND</text>
<text x="93.4" y="160.7">GND_2</text>
<text x="116.2" y="160.7">VREG2_S</text>
<text x="118.1" y="159">VREG2</text>
<text x="93.4" y="162.5">SCLK</text>
<text x="93.4" y="164.3">SDATA</text>
<text x="93.4" y="167.9">NC2</text>
<text x="110.5" y="167.9">GND_SW_A_BST</text>
<text x="116.2" y="164.3">VREG1_S</text>
<text x="118.1" y="162.5">VREG1</text>
<text x="93.4" y="169.6">NC1</text>
<text x="115.8" y="169.6">GND_SUB</text>
<text x="118.3" y="171.4">GND_1</text>
</g>
<g font-size="1.6" fill="#000040">
<text x="46.8" y="103.5">&lt;14&gt; ETDAC0_OUT2_P_4G</text>
<text x="46.8" y="107">&lt;14&gt; ETDAC0_OUT2_M_4G</text>
<text x="47" y="110.6">&lt;14,75&gt; SDR_RFFE1_CLK</text>
<text x="47" y="114.2">&lt;14,75&gt; SDR_RFFE1_DATA</text>
</g>
<g font-size="1.3">
<text x="30.8" y="1.3">5</text>
<text x="88.9" y="1.3">4</text>
<text x="147" y="1.3">3</text>
<text x="205" y="1.3">2</text>
<text x="263.1" y="1.3">1</text>
<text x=".5" y="28.4">D</text>
<text x="292.6" y="28.4">D</text>
<text x=".5" y="79.5">C</text>
<text x="292.6" y="79.5">C</text>
<text x=".5" y="130.6">B</text>
<text x="292.6" y="130.6">B</text>
<text x=".5" y="181.7">A</text>
<text x="292.6" y="181.7">A</text>
<text x="30.8" y="207.4">5</text>
<text x="88.9" y="207.4">4</text>
<text x="147" y="207.4">3</text>
<text x="205" y="207.4">2</text>
<text x="263.1" y="207.4">1</text>
</g>
</svg>
